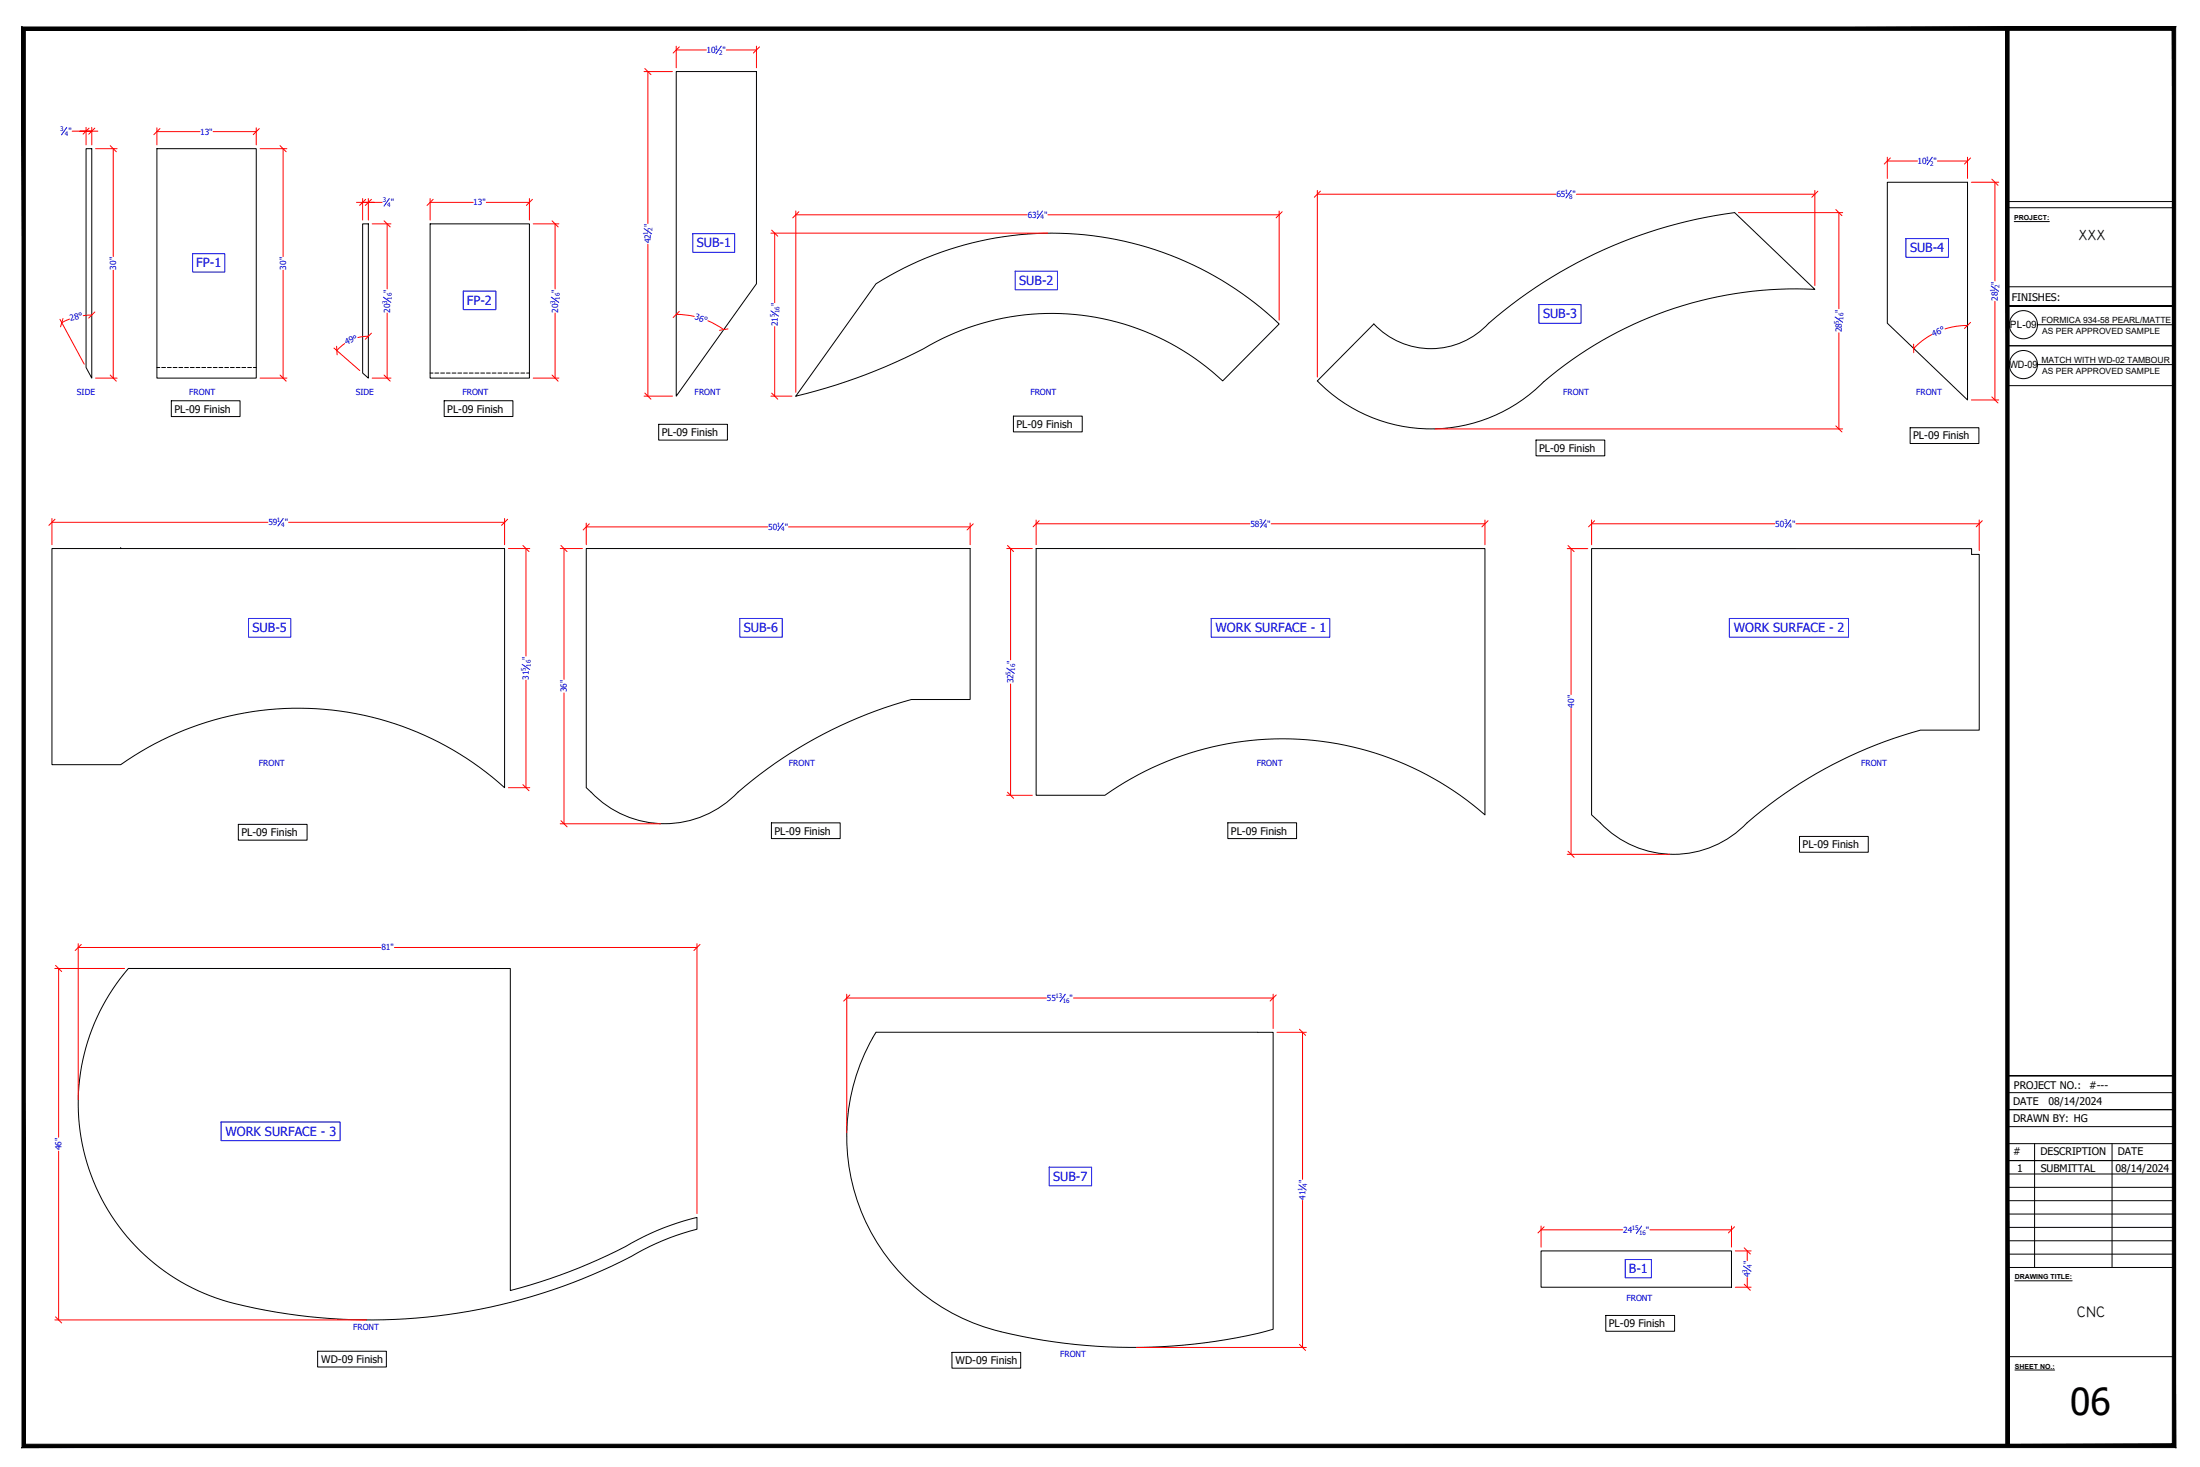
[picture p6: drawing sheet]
<svg xmlns="http://www.w3.org/2000/svg" width="914mm" height="610mm" viewBox="0 0 914 610" stroke-linecap="round" stroke-linejoin="round" font-family="sans-serif">
<!-- layer: 0 -->
<g fill="none" stroke="#000" stroke-width=".42">
<path d="M281.1 29.7h33.3v88.2l-33.3 46.7zM35.8 61.8h2.3v95.3l-2.3-4.4zM65.2 61.8h41.3v95.3h-41.3zM784.4 75.7h33.4v90.5l-33.4-31.9zM150.7 93h2.4v64.1l-2.4-2.1zM178.8 93h41.2v64.1h-41.2zM834.4 83.8h69.2M834.4 86.3h69.2M837.2 92.1h14.6M364.1 117.9a137.3 137.3 0 0 1 167.6 16.7l-23.5 23.7a104 104 0 0 0-124.4-13.3 232.6 232.6 0 0 1-53 19.6zM834.4 119.2h69.2M571 134.6a32.6 32.6 0 0 0 47.8-.3 194.3 194.3 0 0 1 102.2-46l33.3 31.9a160.5 160.5 0 0 0-117.7 43 65.9 65.9 0 0 1-89.1-4.9l23.5-23.7"/>
<path d="M834.4 127.1h69.2zM846.9 134.9h56.9M65.2 152.7h1.2M67.2 152.7h1.6M69.6 152.7h1.6M72 152.7h1.6M74.4 152.7h1.5M76.7 152.7h1.6M79.1 152.7h1.6M81.5 152.7h1.6M83.9 152.7h1.6M86.3 152.7h1.5"/>
<path d="M88.6 152.7h1.6M91 152.7h1.6M93.4 152.7h1.6M95.8 152.7h1.6M98.2 152.7h1.6M100.5 152.7h1.6M102.9 152.7h1.6M105.3 152.7h1.2M178.8 155h1.2M180.8 155h1.6M183.2 155h1.5M185.5 155h1.6"/>
<path d="M187.9 155h1.6M190.3 155h1.6M192.7 155h1.6M195.1 155h1.5M197.4 155h1.6M199.8 155h1.6M202.2 155h1.6M204.6 155h1.6M207 155h1.6M209.3 155h1.6M211.7 155h1.6M214.1 155h1.6"/>
<path d="M216.5 155h1.6M218.9 155h1.1M834.4 143.7h69.2M846.9 151.5h56.9M71.2 166.5h28.6v6.6h-28.6zM184.6 166.5h28.6v6.6h-28.6zM273.8 176.3h28.5v6.6h-28.5zM421.2 172.9h28.6v6.6h-28.6zM793.9 177.7h28.6v6.6h-28.6zM834.4 160.3h69.2M638.4 182.9h28.6v6.5h-28.6zM21.6 227.9h188.1v99.4a127.8 127.8 0 0 0-159.5-9.5h-28.6z"/>
<path d="M50.2 227.9h.1M243.7 227.9h159.5v62.8h-24.4a183.6 183.6 0 0 0-76.3 42.3 42.1 42.1 0 0 1-56.8-3.8l-2-1.9zM430.7 227.9l186.5 .1v110.6a127.8 127.8 0 0 0-158-8.1h-28.5zM99.1 342.6h28.5v6.5h-28.5zM320.6 341.9h28.6v6.6h-28.6zM510.3 341.9h28.6v6.6h-28.6zM726.2 341.9a42 42 0 0 1-61 0l-3.7-3.3v-110.6h158v2.4h3.1v73h-24.4a184.6 184.6 0 0 0-72 38.5M747.9 347.6h28.6v6.5h-28.6zM53.4 402.4l158.7 .1v133.8a229.4 229.4 0 0 0 55.6-22.5 108.6 108.6 0 0 1 22-7.9v4.9a102.4 102.4 0 0 0-27.4 11.3 235.5 235.5 0 0 1-169.9 18.1 85.7 85.7 0 0 1-39-137.8zM362.7 431.3a83.5 83.5 0 0 0 57.7 123.1 230.7 230.7 0 0 0 108.8-2v-123.4l-165.1-.1-1.4 2.4M834.4 447h69.2M834.4 454h69.2"/>
<path d="M834.4 461.1h69.2M834.4 468.2h69.2M834.4 475.2h69.2M845.7 475.2v51.5M877.8 475.2v51.5M834.4 482.3h69.2M834.4 493.4h69.2M834.4 498.9h69.2M834.4 487.8h69.2M640.5 519.8h79.2v15.1h-79.2zM834.4 504.5h69.2M834.4 510h69.2"/>
<path d="M834.4 515.6h69.2M834.4 521.1h69.2M834.4 526.7h69.2M837.4 532.2h23.9M667.4 546.6h28.6v6.6h-28.6zM132 561.5h28.6v6.5h-28.6zM395.7 562h28.5v6.5h-28.5zM834.4 563.8h69.2M837.5 569.3h16.5"/>
<circle cx="841" cy="134.9" r="5.9"/>
<circle cx="841" cy="151.5" r="5.9"/>
</g>
<!-- layer: DIM-1 -->
<g fill="none" stroke="#f00" stroke-width=".42">
<path d="M281.1 19.2v9M314.4 19.2v9M267.7 29.7h11.8M269.3 29.7v63.2M281.1 20.8h12.5M301.9 20.8h12.5M30 54.5h5.8h-2.6M35.8 52.9v7.3M38.1 54.5h-2.3h2.3M38.1 52.9v7.3M38.1 54.5h2.6M65.2 53.1v7.1"/>
<path d="M65.2 54.7h17.9M88.6 54.7h17.9M106.5 53.1v7.1M39.7 61.8h9M47.1 61.8v44.8M108.1 61.8h11.2M117.7 61.8v44.8M547.5 79.1v77.6M754.3 79.1v39.6M784.4 65.3v8.8M784.4 66.9h12.6M805.2 66.9h12.6"/>
<path d="M817.8 65.3v8.8M819.4 75.7h11.3M829.2 75.7v41M148.2 84.1h2.5M150.7 82.5v8.9M153.1 84.1h-2.4h2.4M153.1 84.1h5.7M153.1 82.5v8.9M154.7 93h7.8M160.9 93v27.1M178.8 82.5v8.9M178.8 84.1h17.9"/>
<path d="M202.1 84.1h17.9M220 82.5v8.9M221.6 93h10.7M230.7 93v27.1M320.4 96.9h115.1M322 96.9v28.9M330.8 87.7v75.3M330.8 89.3h96.1M435.5 89.3h96.2M531.7 87.7v45.3M547.5 80.7h99.1M655.2 80.7h99.1"/>
<path d="M722.6 88.3h43.3M764.3 88.3v40M47.1 112.3v44.8M117.7 112.3v44.8M269.3 101.5v63.1M24.9 132.7l10.1 18.6M28.9 132.6l-3.2 1.5M38.1 130.9l-3.5 .3M153.1 139.7l-4.4 .6M160.9 130.1v27M230.7 130.1v27M281.1 130.6l3.3 .2 4.2 .7"/>
<path d="M294.2 133.3l3 1.4 3.6 2.3M322 135.7v28.9M764.3 138.3v39.9M802.9 139l-4 2.6-3.5 3.2M817.8 135.2l-4.8 .4-4.6 1.1M829.2 125.2v41M39.7 157.1h9M108.1 157.1h11.2M138.8 144.6l10.7 9.4M143.3 142.8l-3.3 2.9M154.7 157.1h7.8M221.6 157.1h10.7"/>
<path d="M267.7 164.6h11.8M320.4 164.6h8.8M596.3 178.2h169.6M819.4 166.2h11.3M21.6 215.5v10.9M21.6 217h89.8M120 217h89.7M209.7 215.5v10.9M243.7 217.4v9M243.7 218.9h75.5M327.7 218.9h75.5M403.2 217.4v9"/>
<path d="M430.7 216.1v10.3M430.7 217.7h88.8M528.3 217.7h88.9M617.2 216.1v10.3M661.5 217.7h76.2M661.5 216.1v10.3M746.5 217.7h76.1M822.6 216.1v12.7M211.3 227.9h8.9M218.6 227.9v44.7M232.8 227.9h9.3M234.4 227.9v54.4"/>
<path d="M418.4 227.9h10.7M420 227.9v46.3M651.4 228h8.5M653 228v60.6M218.6 282.6v44.7M234.4 288v54.3M420 284.2v46.3M653 294.4v60.6M211.3 327.3h8.9M418.4 330.5h10.7M232.8 342.3h41.9M651.4 355h42.7"/>
<path d="M32.5 392.1v64.8M32.5 393.7h125.7M163.9 393.7h125.8M289.7 392.1v112.2M22.8 402.4h29M24.4 402.4v70.2M351.9 413.1v57.6M351.9 414.7h83M446.2 414.7h83M529.2 413.1v14.3M530.8 429h12.2M541.4 429v61.1"/>
<path d="M24.4 478.3v70.2M541.4 498.8v61.1M640.5 509.5v8.7M640.5 511h33.9M685.7 511h34M719.7 509.5v8.7M721.3 519.8h6.5M726.2 519.8v4M721.3 534.9h6.5M726.2 530.9v4M22.8 548.5h129.5M472.5 559.9h70.5"/>
</g>
<!-- layer: 0 -->
<g fill="none" stroke="#f00" stroke-width=".42">
<path d="M282.3 19.5l-2.5 2.5M315.7 19.5l-2.6 2.5M268 28.5l2.6 2.5M37 53.2l-2.5 2.6M39.4 53.2l-2.5 2.6M66.5 53.4l-2.6 2.6M107.8 53.4l-2.6 2.6M45.8 60.5l2.5 2.6M116.4 60.5l2.5 2.6M548.8 79.4l-2.5 2.6M755.6 79.4l-2.6 2.6M785.7 65.6l-2.5 2.6"/>
<path d="M819 65.6l-2.5 2.6M827.9 74.5l2.5 2.5M152 82.8l-2.5 2.6M154.4 82.8l-2.6 2.6M159.6 91.8l2.6 2.5M180 82.8l-2.5 2.6M221.3 82.8l-2.5 2.6M229.4 91.8l2.6 2.5M320.7 95.6l2.6 2.5M332 88l-2.5 2.5M532.9 88l-2.5 2.5M763 87.1l2.6 2.5"/>
<path d="M26.2 132.4l-1 3.4M39.4 129.6l-2.5 2.6M154.4 138.5l-2.6 2.5M282.3 129.4l-2.5 2.5M302.6 136.7l-3.6 .6M819 134l-2.5 2.5M45.8 155.9l2.5 2.5M116.4 155.9l2.5 2.5M139.9 143.9l.2 3.6M159.6 155.9l2.6 2.5M229.4 155.9l2.6 2.5M795.4 143v3.6"/>
<path d="M268 163.3l2.6 2.6M320.7 163.3l2.6 2.6M763 177l2.6 2.5M827.9 164.9l2.5 2.6M22.9 215.8l-2.6 2.5M211 215.8l-2.6 2.5M244.9 217.7l-2.5 2.5M404.5 217.7l-2.5 2.5M431.9 216.4l-2.5 2.5M618.5 216.4l-2.6 2.5M662.8 216.4l-2.5 2.5M823.9 216.4l-2.5 2.5"/>
<path d="M217.3 226.7l2.6 2.5M233.2 226.7l2.5 2.5M418.8 226.7l2.5 2.5M651.7 226.7l2.6 2.5M217.3 326.1l2.6 2.5M418.8 329.2l2.5 2.5M233.2 341l2.5 2.6M651.7 353.7l2.6 2.6M33.8 392.5l-2.6 2.5M291 392.5l-2.6 2.5M23.1 401.2l2.5 2.5M353.2 413.4l-2.5 2.6"/>
<path d="M530.4 413.4l-2.5 2.6M540.1 427.7l2.5 2.5M641.8 509.8l-2.5 2.5M720.9 509.8l-2.5 2.5M725 518.5l2.5 2.6M725 533.6l2.5 2.6M23.1 547.2l2.5 2.6M540.1 558.7l2.5 2.5"/>
</g>
<!-- layer: DIM-1 -->
<g fill="none" stroke="#00f" stroke-width=".42">
<path d="M299.8 19.2l-2.2 3.1M27.7 52.9l-2.1 3.1M653 79.1l-2.1 3.2M803.1 65.3l-2.2 3.1M161.8 82.5l-2.2 3.1M267.7 95l3.1 2.2M288 97.1h17.4v7.8h-17.4zM433.3 87.7l-2.2 3.1M792.2 99.1h17.7v7.8h-17.7zM80.1 105.4h13.3v7.7h-13.3zM421.9 112.7h17.6v7.7h-17.6zM827.6 118.8l3.1 2.2"/>
<path d="M159.3 123.5l3.2 2.2M192.6 121h13.5v7.7h-13.5zM229.1 123.5l3.1 2.2M320.4 129.2l3.1 2.2M639.6 126.6h17.5v7.7h-17.5zM762.7 131.7l3.2 2.2M117.7 215.5l-2.2 3.1M325.5 217.4l-2.2 3.1M526.1 216.1l-2.2 3.1M744.2 216.1l-2.1 3.1M103.3 257h17.6v7.8h-17.6zM307.5 257h17.6v7.8h-17.6z"/>
<path d="M503.4 257h49.3v7.8h-49.3zM718.8 257h49.5v7.8h-49.5zM217 276.1l3.2 2.1M418.4 277.6l3.2 2.2M442.8 413.1l-2.2 3.1M91.9 466.2h49.5v7.8h-49.5zM436.1 485h17.6v7.8h-17.6zM539.8 492.3l3.1 2.2M682.3 509.5l-2.2 3.1M675.5 523.4h10.9v7.6h-10.9zM724.7 526.1l3.1 2.2"/>
</g>
<!-- layer: 0 -->
<g fill="#000" stroke="#000" stroke-width=".42">
<path d="M833.7 11.9l1.3 588.9v-588.9zM833.7 11.9l1.3 588.9h-1.3z"/>
<path d="M9.1 601.5h895.2l-1.4-1.4zM10.5 600.1h892.4l-893.8 1.4zM9.1 11.2v590.3l1.4-1.4zM9.1 11.2l1.4 1.4v587.5zM9.1 11.2l1.4 1.4 893.8-1.4zM10.5 12.6l893.8-1.4-1.4 1.4zM904.3 11.2l-1.4 1.4 1.4 588.9zM902.9 12.6l1.4 588.9-1.4-1.4z"/>
</g>
<text font-size="15.4" x="860.5" y="588.1">06</text>
<text font-size="6.4" x="863.2" y="547.4">CNC</text>
<text font-size="6.2" x="864" y="99.8">XXX</text>
<g font-size="5.2" fill="#00f">
<text x="289.6" y="102.8">SUB-1</text>
<text x="793.9" y="104.9">SUB-4</text>
<text x="81.6" y="111.1">FP-1</text>
<text x="423.7" y="118.4">SUB-2</text>
<text x="194.1" y="126.7">FP-2</text>
<text x="641.3" y="132.3">SUB-3</text>
<text x="105" y="262.8">SUB-5</text>
<text x="309.2" y="262.8">SUB-6</text>
<text x="505.2" y="262.8">WORK SURFACE - 1</text>
<text x="720.6" y="262.8">WORK SURFACE - 2</text>
<text x="93.7" y="472">WORK SURFACE - 3</text>
<text x="437.8" y="490.7">SUB-7</text>
<text x="677" y="529.1">B-1</text>
</g>
<g font-size="4.4">
<text x="836.2" y="125.1">FINISHES:</text>
<text x="72.5" y="171.4">PL-09 Finish</text>
<text x="185.9" y="171.4">PL-09 Finish</text>
<text x="422.5" y="177.8">PL-09 Finish</text>
<text x="275" y="181.2">PL-09 Finish</text>
<text x="795.2" y="182.6">PL-09 Finish</text>
<text x="639.7" y="187.8">PL-09 Finish</text>
<text x="100.3" y="347.5">PL-09 Finish</text>
<text x="321.9" y="346.8">PL-09 Finish</text>
<text x="511.6" y="346.8">PL-09 Finish</text>
<text x="749.2" y="352.5">PL-09 Finish</text>
<text x="837.1" y="452.4">PROJECT NO.:</text>
<text x="868.3" y="452.6">#---</text>
<text x="836.8" y="459.2">DATE</text>
<text x="851.4" y="459">08/14/2024</text>
<text x="836.8" y="466.3">DRAWN BY: HG</text>
<text x="836.8" y="480.1">#</text>
<text x="848" y="480.1">DESCRIPTION</text>
<text x="880.2" y="480.1">DATE</text>
<text x="838.4" y="487.2">1</text>
<text x="848.2" y="487.2">SUBMITTAL</text>
<text x="879.2" y="486.9">08/14/2024</text>
<text x="668.7" y="551.5">PL-09 Finish</text>
<text x="133.5" y="566.4">WD-09 Finish</text>
<text x="397.2" y="566.9">WD-09 Finish</text>
</g>
<g font-size="4.2">
<text x="835.4" y="136.4">PL-09</text>
<text x="835.2" y="153">WD-09</text>
</g>
<g font-size="3.5" fill="#00f">
<text x="293.6" y="22">10</text>
<text x="300.3" y="22">&quot;</text>
<text x="28.4" y="55.8">&quot;</text>
<text x="83.2" y="55.9">13&quot;</text>
<text x="797" y="68.2">10</text>
<text x="803.6" y="68.2">&quot;</text>
<text x="646.9" y="82">65</text>
<text x="653.6" y="82">&quot;</text>
<text x="162.4" y="85.4">&quot;</text>
<text x="196.7" y="85.3">13&quot;</text>
<text x="270.6" y="94.5" transform="rotate(-90 270.6 94.5)">&quot;</text>
<text x="427.1" y="90.5">63</text>
<text x="434" y="90.5">&quot;</text>
<text x="270.6" y="101.1" transform="rotate(-90 270.6 101.1)">42</text>
<text x="48.3" y="112" transform="rotate(-90 48.3 112)">30&quot;</text>
<text x="118.9" y="112" transform="rotate(-90 118.9 112)">30&quot;</text>
<text x="830.4" y="118.3" transform="rotate(-90 830.4 118.3)">&quot;</text>
<text x="162.2" y="121.7" transform="rotate(-90 162.2 121.7)">&quot;</text>
<text x="232" y="121.7" transform="rotate(-90 232 121.7)">&quot;</text>
<text x="830.4" y="125" transform="rotate(-90 830.4 125)">28</text>
<text x="162.2" y="129.9" transform="rotate(-90 162.2 129.9)">20</text>
<text x="232" y="129.9" transform="rotate(-90 232 129.9)">20</text>
<text x="323.3" y="127.4" transform="rotate(-90 323.3 127.4)">&quot;</text>
<text x="765.6" y="129.9" transform="rotate(-90 765.6 129.9)">&quot;</text>
<text x="29.4" y="133.6" transform="rotate(-14 29.4 133.6)">28°</text>
<text x="288.5" y="132.6" transform="rotate(18 288.5 132.6)">36°</text>
<text x="323.3" y="135.5" transform="rotate(-90 323.3 135.5)">21</text>
<text x="144" y="143.5" transform="rotate(-24 144 143.5)">49°</text>
<text x="765.6" y="138.1" transform="rotate(-90 765.6 138.1)">28</text>
<text x="803.6" y="139.9" transform="rotate(-23 803.6 139.9)">46°</text>
<text x="32" y="164.3">SIDE</text>
<text x="78.6" y="164.3">FRONT</text>
<text x="147.9" y="164.3">SIDE</text>
<text x="192.2" y="164.3">FRONT</text>
<text x="288.7" y="164.3">FRONT</text>
<text x="428.2" y="164.3">FRONT</text>
<text x="649.7" y="164.3">FRONT</text>
<text x="796.4" y="164.3">FRONT</text>
<text x="111.5" y="218.3">59</text>
<text x="118.3" y="218.3">&quot;</text>
<text x="319.3" y="220.2">50</text>
<text x="326.1" y="220.2">&quot;</text>
<text x="519.7" y="218.9">58</text>
<text x="526.7" y="218.9">&quot;</text>
<text x="737.8" y="218.9">50</text>
<text x="744.9" y="218.9">&quot;</text>
<text x="219.9" y="274.2" transform="rotate(-90 219.9 274.2)">&quot;</text>
<text x="421.3" y="275.8" transform="rotate(-90 421.3 275.8)">&quot;</text>
<text x="219.9" y="282.4" transform="rotate(-90 219.9 282.4)">31</text>
<text x="235.6" y="287.7" transform="rotate(-90 235.6 287.7)">36&quot;</text>
<text x="421.3" y="284" transform="rotate(-90 421.3 284)">32</text>
<text x="654.2" y="294" transform="rotate(-90 654.2 294)">40&quot;</text>
<text x="107.6" y="318.2">FRONT</text>
<text x="327.9" y="318.2">FRONT</text>
<text x="522.3" y="318.2">FRONT</text>
<text x="773.5" y="318.2">FRONT</text>
<text x="158.5" y="394.9">81&quot;</text>
<text x="435.1" y="416">55</text>
<text x="444.6" y="416">&quot;</text>
<text x="25.6" y="478" transform="rotate(-90 25.6 478)">46&quot;</text>
<text x="542.6" y="491.7" transform="rotate(-90 542.6 491.7)">&quot;</text>
<text x="542.6" y="498.5" transform="rotate(-90 542.6 498.5)">41</text>
<text x="674.6" y="512.3">24</text>
<text x="684.1" y="512.3">&quot;</text>
<text x="727.5" y="525.4" transform="rotate(-90 727.5 525.4)">&quot;</text>
<text x="727.5" y="530.6" transform="rotate(-90 727.5 530.6)">4</text>
<text x="676" y="540.6">FRONT</text>
<text x="146.7" y="552.7">FRONT</text>
<text x="440.6" y="563.7">FRONT</text>
</g>
<g font-size="3.5">
<text x="848.5" y="134.2">FORMICA 934-58 PEARL/MATTE</text>
<text x="848.8" y="138.8">AS PER APPROVED SAMPLE</text>
<text x="848.5" y="150.8">MATCH WITH WD-02 TAMBOUR</text>
<text x="848.8" y="155.4">AS PER APPROVED SAMPLE</text>
</g>
<g font-size="2.9">
<text x="837.2" y="91.5">PROJECT:</text>
<text x="837.4" y="531.6">DRAWING TITLE:</text>
<text x="837.5" y="568.7">SHEET NO.:</text>
</g>
<g font-size="2.6" fill="#00f">
<text x="297.1" y="20.7">1</text>
<text x="298.9" y="22.7">2</text>
<text x="25.1" y="54.5">3</text>
<text x="26.9" y="56.4">4</text>
<text x="800.5" y="66.9">1</text>
<text x="802.2" y="68.8">2</text>
<text x="650.4" y="80.7">1</text>
<text x="652.2" y="82.7">8</text>
<text x="159.1" y="84.1">3</text>
<text x="161" y="86">4</text>
<text x="430.7" y="89.2">1</text>
<text x="271.2" y="95.9" transform="rotate(-90 271.2 95.9)">2</text>
<text x="432.5" y="91.1">4</text>
<text x="269.3" y="97.6" transform="rotate(-90 269.3 97.6)">1</text>
<text x="831.1" y="119.8" transform="rotate(-90 831.1 119.8)">2</text>
<text x="162.9" y="124.5" transform="rotate(-90 162.9 124.5)">16</text>
<text x="232.7" y="124.5" transform="rotate(-90 232.7 124.5)">16</text>
<text x="829.1" y="121.5" transform="rotate(-90 829.1 121.5)">1</text>
<text x="160.9" y="126.2" transform="rotate(-90 160.9 126.2)">3</text>
<text x="230.7" y="126.2" transform="rotate(-90 230.7 126.2)">3</text>
<text x="322" y="131.9" transform="rotate(-90 322 131.9)">5</text>
<text x="324" y="130.2" transform="rotate(-90 324 130.2)">16</text>
<text x="764.3" y="134.4" transform="rotate(-90 764.3 134.4)">5</text>
<text x="766.3" y="132.8" transform="rotate(-90 766.3 132.8)">16</text>
<text x="115.1" y="217">1</text>
<text x="116.9" y="218.9">4</text>
<text x="322.9" y="218.9">1</text>
<text x="324.7" y="220.8">4</text>
<text x="523.4" y="217.6">3</text>
<text x="525.3" y="219.5">4</text>
<text x="741.6" y="217.6">3</text>
<text x="743.4" y="219.5">4</text>
<text x="218.6" y="278.7" transform="rotate(-90 218.6 278.7)">5</text>
<text x="220.6" y="277.1" transform="rotate(-90 220.6 277.1)">16</text>
<text x="420" y="280.3" transform="rotate(-90 420 280.3)">5</text>
<text x="422" y="278.7" transform="rotate(-90 422 278.7)">16</text>
<text x="438.6" y="414.7">13</text>
<text x="441.7" y="416.7">16</text>
<text x="541.4" y="495" transform="rotate(-90 541.4 495)">1</text>
<text x="543.3" y="493.2" transform="rotate(-90 543.3 493.2)">4</text>
<text x="678.2" y="511">15</text>
<text x="681.2" y="513">16</text>
<text x="728.1" y="526.9" transform="rotate(-90 728.1 526.9)">4</text>
<text x="726.2" y="528.8" transform="rotate(-90 726.2 528.8)">3</text>
</g>
</svg>
